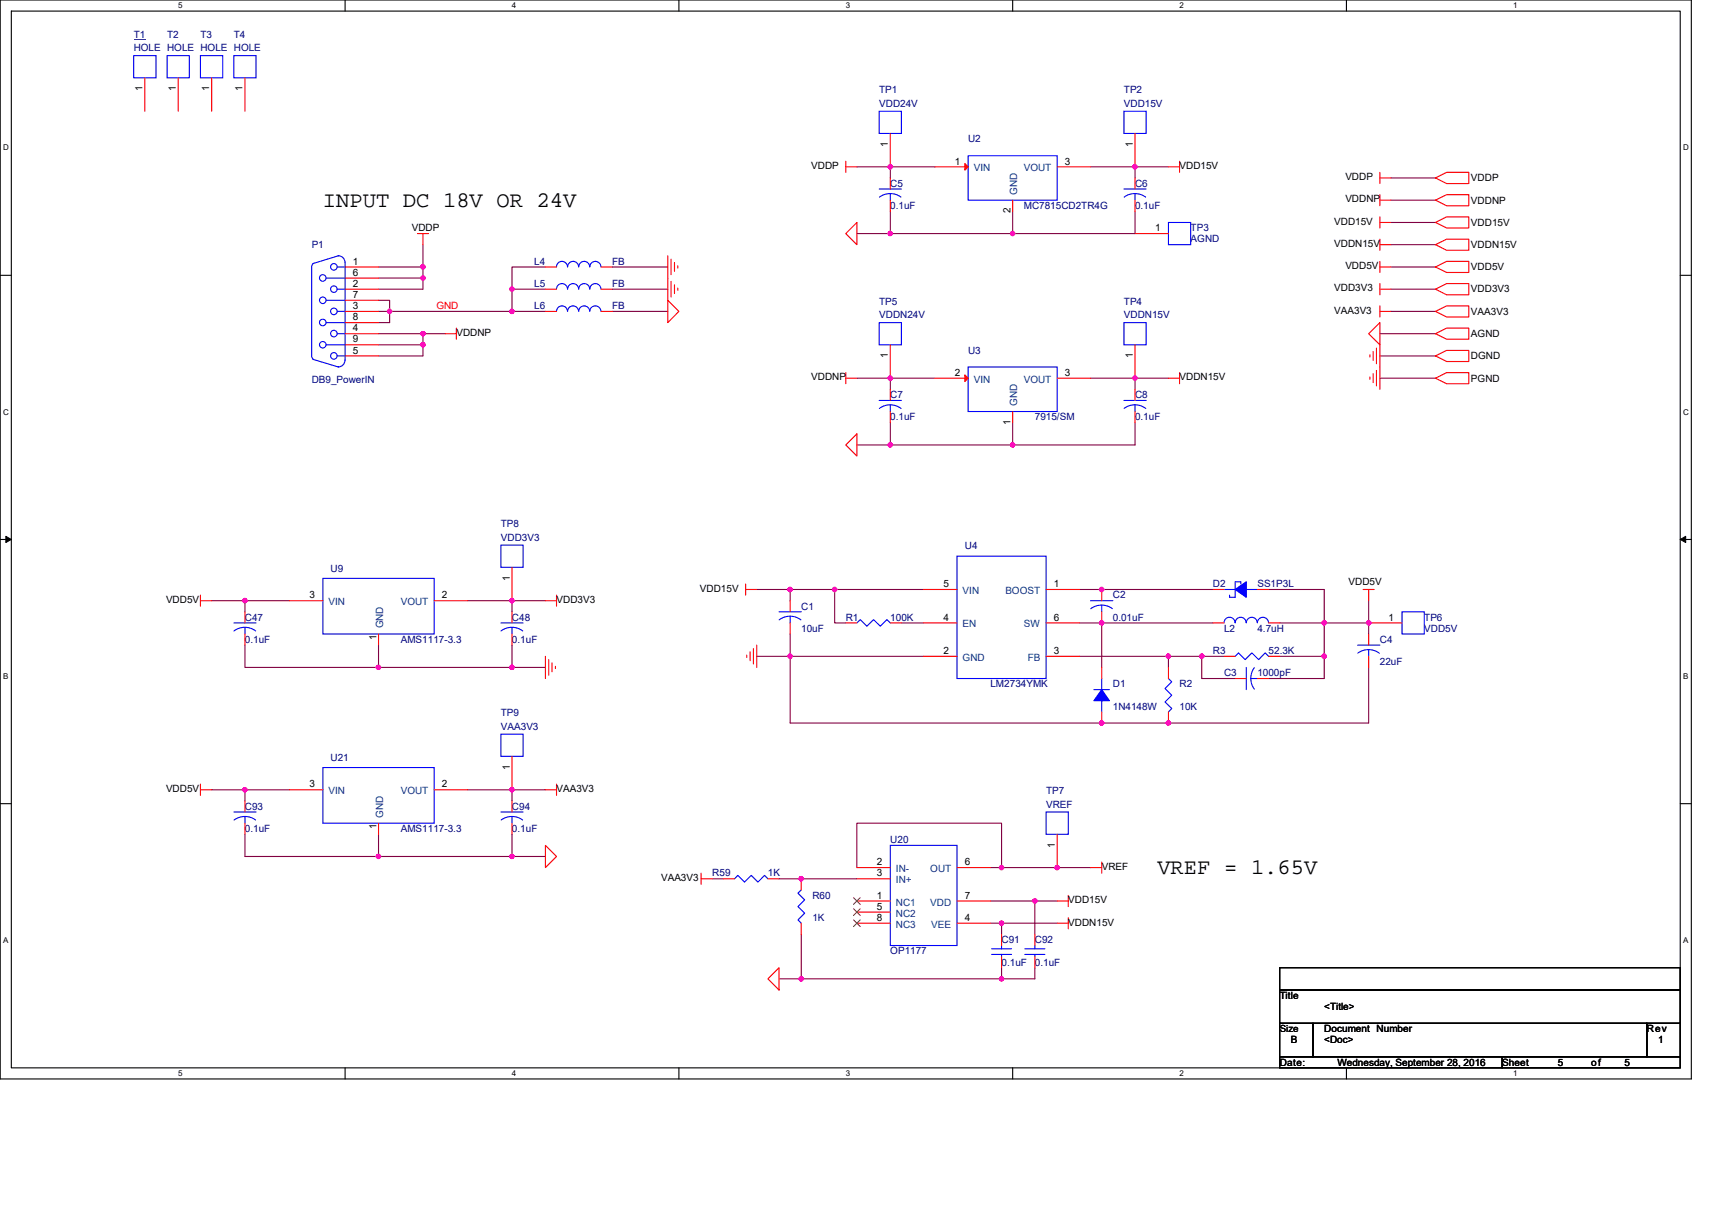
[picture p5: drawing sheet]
<svg xmlns="http://www.w3.org/2000/svg" width="297mm" height="210mm" viewBox="0 0 297 210" stroke-linecap="round" stroke-linejoin="round" font-family="sans-serif">
<path d="M0 0h293.5v187.2h-293.5zM2 1.9h289.5v183.4h-289.5z" fill="none" stroke="#000" stroke-width=".19"/>
<g fill="#fff">
<path d="M30.9 .2h.8v1.6h-.8z"/>
<path d="M30.9 185.5h.8v1.6h-.8z"/>
</g>
<path d="M59.9 0v1.9M59.9 185.3v1.9" fill="none" stroke="#000" stroke-width=".19"/>
<g fill="#fff">
<path d="M88.8 .2h.8v1.6h-.8z"/>
<path d="M88.8 185.5h.8v1.6h-.8z"/>
</g>
<path d="M117.8 0v1.9M117.8 185.3v1.9" fill="none" stroke="#000" stroke-width=".19"/>
<g fill="#fff">
<path d="M146.7 .2h.8v1.6h-.8z"/>
<path d="M146.7 185.5h.8v1.6h-.8z"/>
</g>
<path d="M175.7 0v1.9M175.7 185.3v1.9" fill="none" stroke="#000" stroke-width=".19"/>
<g fill="#fff">
<path d="M204.7 .2h.7v1.6h-.7z"/>
<path d="M204.7 185.5h.7v1.6h-.7z"/>
</g>
<path d="M233.6 0v1.9M233.6 185.3v1.9" fill="none" stroke="#000" stroke-width=".19"/>
<g fill="#fff">
<path d="M262.6 .2h.7v1.6h-.7z"/>
<path d="M262.6 185.5h.7v1.6h-.7z"/>
<path d="M.5 24.8h1v1.6h-1z"/>
<path d="M292 24.8h1v1.6h-1z"/>
<path d="M.5 70.7h1v1.5h-1z"/>
<path d="M292 70.7h1v1.5h-1z"/>
</g>
<path d="M0 47.8h2M291.5 47.8h2" fill="none" stroke="#000" stroke-width=".19"/>
<g fill="#fff">
<path d="M.5 116.5h.9v1.6h-.9z"/>
<path d="M292 116.5h.9v1.6h-.9z"/>
</g>
<path d="M0 93.6h2M291.5 93.6h2" fill="none" stroke="#000" stroke-width=".19"/>
<path d="M1 93.1l1 .5-1 .5zM291.5 93.6l1-.5v1z" fill="#000" stroke="#000" stroke-width=".17"/>
<g fill="#fff">
<path d="M.5 162.4h.9v1.5h-.9z"/>
<path d="M292 162.4h.9v1.5h-.9z"/>
</g>
<path d="M0 139.5h2M291.5 139.5h2M222 167.9h69.5v3.9h-69.5zM222 171.8h69.5v5.8h-69.5zM222 177.6h5.8v5.8h-5.8zM227.8 177.6h57.9v5.8h-57.9zM285.7 177.6h5.8v5.8h-5.8zM222 183.4h38.6v1.9h-38.6zM260.6 183.4h30.9v1.9h-30.9z" fill="none" stroke="#000" stroke-width=".19"/>
<g fill="none" stroke="#800040" stroke-width=".19">
<path d="M148.7 29h5.8M154.5 29h7.7M154.5 36.7v3.8M154.5 29v1.9M175.7 36.7v3.8M189.2 29h7.7M196.9 36.7v3.8h-21.2M196.9 29v1.9M196.9 29h5.8M241.3 30.9h7.8M241.3 34.7h7.8M241.3 38.6h7.8"/>
<path d="M65.7 54h1.9M65.7 52.1h1.9v1.9M65.7 46.3h7.7M65.7 57.9h7.7v1.9M65.7 48.3h7.7M65.7 59.8h7.7M67.6 54v2h-1.9M67.6 54h21.2M73.4 57.9h3.9M73.4 48.3v1.9h-7.7M73.4 42.5v3.8M73.4 46.3v2"/>
<path d="M73.4 59.8v2h-7.7M88.8 54h5.8M94.6 46.3h-5.8v3.9M94.6 50.2h-5.8v3.8M106.2 54h9.7M106.2 46.3h9.7M106.2 50.2h9.7M148.7 40.5h5.8M154.5 40.5h21.2M239.4 57.9h9.7M241.3 42.5h7.8M241.3 46.3h7.8"/>
<path d="M241.3 50.2h7.8M241.3 54h7.8M148.7 65.6h5.8M148.7 77.2h5.8M154.5 77.2h21.2M154.5 65.6h7.7M154.5 73.3v3.9M154.5 65.6v2M175.7 73.3v3.9M189.2 65.6h7.7M196.9 73.3v3.9h-21.2M196.9 65.6v2"/>
<path d="M196.9 65.6h5.8M239.4 65.6h9.7M239.4 61.8h9.7M36.7 104.2h5.8M42.5 104.2v2M42.5 104.2h7.7M42.5 112v3.8h23.2M65.7 115.8h23.1M65.7 112v3.8M81.1 104.2h7.7M88.8 104.2v2M88.8 112v3.8"/>
<path d="M88.8 104.2h5.8M88.8 115.8h5.8M131.3 102.3h5.8M131.3 113.9h5.8M137.1 113.9h23.1M137.1 102.3h7.7M137.1 110v3.9M137.1 102.3v1.9M137.1 113.9v11.6h100.4v-9.7M144.8 102.3h15.4M144.8 102.3v5.8h1.9M156.4 108.1h3.8"/>
<path d="M187.3 113.9h15.4M187.3 108.1h3.9M187.3 102.3h23.2M191.2 108.1v7.7M191.2 108.1h19.3M202.7 113.9v1.9M202.7 113.9h5.8M208.5 113.9h3.9M208.5 113.9v3.9h5.8M220.1 102.3h9.7v5.8M222 108.1h7.8M222 113.9h7.8"/>
<path d="M229.8 108.1h7.7M229.8 113.9v3.9h-9.7M229.8 108.1v5.8M237.5 108.1v1.9M237.5 104.2v3.9M36.7 137.1h5.8M42.5 137.1v1.9M42.5 137.1h7.7M81.1 137.1h13.5M88.8 137.1v1.9M42.5 144.8v3.8h23.2M65.7 144.8v3.8"/>
<path d="M65.7 148.6h23.1M88.8 144.8v3.8M88.8 148.6h5.8M123.6 152.5h1.9M135.2 152.5h13.5M148.7 150.6v-7.7h25.1v7.7h15.4M171.8 156.4h7.8M171.8 150.6h2M179.6 156.4h3.8M179.6 156.4v5.8M135.2 169.9h3.8M139 169.9h34.8"/>
<path d="M139 162.2v7.7M171.8 160.2h2M173.8 160.2h9.6M173.8 167.9v2M173.8 160.2v2M179.6 167.9v2h-5.8"/>
</g>
<g fill="#f0f" stroke="#f0f" stroke-width=".19">
<circle cx="73.4" cy="46.3" r=".38"/>
<circle cx="73.4" cy="57.9" r=".38"/>
<circle cx="137.1" cy="102.3" r=".38"/>
<circle cx="137.1" cy="113.9" r=".38"/>
<circle cx="191.1" cy="108.1" r=".38"/>
<circle cx="229.7" cy="108.1" r=".38"/>
<circle cx="191.1" cy="102.3" r=".38"/>
<circle cx="229.7" cy="113.9" r=".38"/>
<circle cx="202.7" cy="113.9" r=".38"/>
<circle cx="208.5" cy="113.9" r=".38"/>
<circle cx="202.7" cy="125.5" r=".38"/>
<circle cx="237.5" cy="108.1" r=".38"/>
<circle cx="144.8" cy="102.3" r=".38"/>
<circle cx="154.5" cy="28.9" r=".38"/>
<circle cx="154.5" cy="40.5" r=".38"/>
<circle cx="196.9" cy="28.9" r=".38"/>
<circle cx="175.7" cy="40.5" r=".38"/>
<circle cx="154.5" cy="65.6" r=".38"/>
<circle cx="154.5" cy="77.2" r=".38"/>
<circle cx="175.7" cy="77.2" r=".38"/>
<circle cx="183.4" cy="150.6" r=".38"/>
<circle cx="73.4" cy="48.2" r=".38"/>
<circle cx="73.4" cy="59.8" r=".38"/>
<circle cx="67.6" cy="54" r=".38"/>
<circle cx="88.8" cy="54" r=".38"/>
<circle cx="196.9" cy="65.6" r=".38"/>
<circle cx="42.5" cy="104.2" r=".38"/>
<circle cx="88.8" cy="104.2" r=".38"/>
<circle cx="88.8" cy="115.8" r=".38"/>
<circle cx="65.7" cy="115.8" r=".38"/>
<circle cx="173.8" cy="160.2" r=".38"/>
<circle cx="179.6" cy="156.3" r=".38"/>
<circle cx="139" cy="152.5" r=".38"/>
<circle cx="173.8" cy="169.9" r=".38"/>
<circle cx="139" cy="169.9" r=".38"/>
<circle cx="173.8" cy="150.6" r=".38"/>
<circle cx="88.8" cy="50.2" r=".38"/>
<circle cx="42.5" cy="137" r=".38"/>
<circle cx="88.8" cy="137" r=".38"/>
<circle cx="88.8" cy="148.6" r=".38"/>
<circle cx="65.7" cy="148.6" r=".38"/>
<circle cx="191.1" cy="125.5" r=".38"/>
</g>
<g fill="none" stroke="#f00" stroke-width=".19">
<path d="M25.1 13.5v5.8M30.9 13.5v5.8M36.7 13.5v5.8M42.5 13.5v5.8M146.7 29h2M146.7 28v1.9M148.7 38.6v3.9l-2-2zM154.5 23.2v5.8M154.5 30.9v1.9M154.5 34.7v2M162.2 29h5.8M175.7 34.7v2"/>
<path d="M183.4 29h5.8M196.9 30.9v1.9M196.9 34.7v2M196.9 23.2v5.8M202.7 29h2M204.7 28v1.9M239.4 30.9h1.9M239.4 29.9v2M239.4 34.7h1.9M239.4 33.8v1.9M239.4 38.6h1.9M239.4 37.6v2"/>
<path d="M249.1 30.9l1.9-1h3.8v2h-3.8zM249.1 34.7l1.9-.9h3.8v1.9h-3.8zM249.1 38.6l1.9-1h3.8v2h-3.8zM59.9 59.8h5.8M59.9 57.9h5.8M59.9 56h5.8M59.9 54h5.8M59.9 52.1h5.8M59.9 50.2h5.8M59.9 48.3h5.8M59.9 46.3h5.8M72.4 40.5h2"/>
<path d="M73.4 40.5v2M77.3 57.9h1.9M79.2 56.9v2M94.6 54h2M94.6 50.2h2M94.6 46.3h2M104.3 54h1.9M104.3 50.2h1.9M104.3 46.3h1.9M115.9 52.1l1.9 1.9-1.9 2zM115.9 44.4v7.7M116.4 48.8v2.7"/>
<path d="M116.4 45v2.7M117 49.4v1.5M117 45.6v1.5M117.6 50v.4M117.6 46.1v.4M154.5 59.8v5.8M196.9 59.8v5.8M196.9 40.5h5.8M237.5 57.9l1.9-1.9v3.8zM239.4 42.5h1.9M239.4 41.5v1.9M239.4 46.3h1.9"/>
<path d="M239.4 45.4v1.9M239.4 50.2h1.9M239.4 49.2v2M239.4 54h1.9M239.4 53.1v1.9M239.4 59.8v7.8M249.1 42.5l1.9-1h3.8v1.9h-3.8zM249.1 46.3l1.9-.9h3.8v1.9h-3.8zM249.1 50.2l1.9-1h3.8v2h-3.8zM249.1 54l1.9-.9h3.8v1.9h-3.8zM249.1 57.9l1.9-1h3.8v2h-3.8zM59.9 61.8h5.8"/>
<path d="M146.7 65.6h2M146.7 64.7v1.9M148.7 75.3v3.8l-2-1.9zM154.5 67.6v1.9M154.5 71.4v1.9M162.2 65.6h5.8M175.7 71.4v1.9M183.4 65.6h5.8M196.9 67.6v1.9M196.9 71.4v1.9M202.7 65.6h2M204.7 64.7v1.9"/>
<path d="M237.7 61.6v.4M237.7 65.4v.4M238.2 61v1.5M238.2 64.9v1.5M238.8 60.4v2.7M238.8 64.3v2.7M249.1 61.8l1.9-1h3.8v1.9h-3.8zM249.1 65.6l1.9-.9h3.8v1.9h-3.8zM88.8 98.4v5.8M34.8 104.2h1.9M34.8 103.3v1.9M42.5 106.2v1.9"/>
<path d="M42.5 110v2M50.2 104.2h5.8M65.7 110v2M75.3 104.2h5.8M88.8 106.2v1.9M88.8 110v2M94.6 104.2h2M94.6 113.9v3.9M95.2 114.5v2.7M95.8 115v1.6M96.4 115.6v.4M96.6 103.3v1.9"/>
<path d="M129.4 102.3h1.9M129.4 101.3v2M129.6 113.7v.4M130.2 113.1v1.6M130.7 112.5v2.7M131.3 112v3.8M137.1 104.2v2M137.1 108.1v1.9M146.7 108.1h2M154.5 108.1h1.9M160.2 113.9h5.8M160.2 108.1h5.8"/>
<path d="M160.2 102.3h5.8M181.5 102.3h5.8M181.5 113.9h5.8M181.5 108.1h5.8M191.2 102.3v1.9M191.2 106.2v1.9M191.2 115.8v2M202.7 115.8v2M210.5 102.3h1.9M210.5 108.1h1.9M212.4 113.9h1.9M214.3 117.8h1.9"/>
<path d="M218.2 117.8h1.9M218.2 102.3h1.9M220.1 113.9h1.9M220.1 108.1h1.9M236.5 102.3h1.9M237.5 110v2M237.5 113.9v1.9M237.5 108.1h5.8M237.5 102.3v1.9M34.8 137.1h1.9M34.8 136.1v1.9M42.5 139v1.9"/>
<path d="M50.2 137.1h5.8M75.3 137.1h5.8M88.8 139v1.9M88.8 131.3v5.8M94.6 137.1h2M96.6 136.1v1.9M191.2 123.5v2M202.7 123.5v2M42.5 142.9v1.9M65.7 142.9v1.9M88.8 142.9v1.9M94.6 146.7l2 1.9-2 2z"/>
<path d="M121.6 152.5h2M121.6 151.5v2M125.5 152.5h1.9M133.2 152.5h2M139 152.5v1.9M148.7 156.4h5.8M148.7 150.6h5.8M148.7 152.5h5.8M148.7 158.3h5.8M166 150.6h5.8M166 156.4h5.8M183.4 144.8v5.8"/>
<path d="M183.4 156.4h2M185.4 155.4v1.9M185.4 159.3v1.9M189.2 150.6h2M191.2 149.6v1.9M133.2 169.9l2-2v3.9zM139 160.2v2M148.7 160.2h5.8M166 160.2h5.8M173.8 166v1.9M173.8 162.2v1.9M179.6 166v1.9"/>
<path d="M179.6 162.2v1.9M183.4 160.2h2"/>
</g>
<g fill="none" stroke="#00f" stroke-width=".19">
<path d="M23.2 9.7h3.9v3.8h-3.9zM29 9.7h3.8v3.8h-3.8zM34.8 9.7h3.8v3.8h-3.8zM40.6 9.7h3.8v3.8h-3.8zM152.5 19.3h3.9v3.9h-3.9zM195 19.3h3.9v3.9h-3.9zM152.5 32.8h3.9M152.6 34.2a3.1 3.1 0 0 1 3.7 0M154.5 33.6v1.1M168 27h15.4v7.7h-15.4zM195 32.8h3.9M196.9 33.6l-1.2 .2-.7 .4"/>
<path d="M196.9 33.6l1.2 .2 .7 .4M196.9 33.6v1.1M202.7 38.6h3.9v3.9h-3.9zM56.6 59.8h3.3M56.6 56h3.3M56.6 52.1h3.3M56.6 48.3h3.3M58.5 57.9h1.4M58.5 54h1.4M58.5 50.2h1.4M58.5 46.3h1.4M58.7 44.4a1.18 1.18 0 0 1 1.2 1.2v16.9"/>
<path d="M58.7 44.4l-4.4 1.3-.2 .4v15.7M98.5 54a.95 .95 0 0 0-1-.9 .95 .95 0 0 0-.9 .9M98.5 50.2a.95 .95 0 0 0-1-1 .95 .95 0 0 0-.9 1M98.5 46.3a.95 .95 0 0 0-1-.9 .95 .95 0 0 0-.9 .9M100.4 54a.95 .95 0 0 0-1-.9 .95 .95 0 0 0-.9 .9M100.4 50.2a.95 .95 0 0 0-1-1 .95 .95 0 0 0-.9 1M100.4 46.3a.95 .95 0 0 0-1-.9 .95 .95 0 0 0-.9 .9M104.3 54a.97 .97 0 0 0-1-.9 .97 .97 0 0 0-1 .9 .95 .95 0 0 0-.9-.9 .95 .95 0 0 0-1 .9M104.3 50.2a.97 .97 0 0 0-1-1 .97 .97 0 0 0-1 1 .95 .95 0 0 0-.9-1 .95 .95 0 0 0-1 1M104.3 46.3a.97 .97 0 0 0-1-.9 .97 .97 0 0 0-1 .9 .95 .95 0 0 0-.9-.9 .95 .95 0 0 0-1 .9M152.5 56h3.9v3.8h-3.9zM195 56h3.9v3.8h-3.9z"/>
<path d="M54.1 61.7l.2 .6M54.3 62.4l4.4 1.3M58.5 61.8h1.4M59.9 62.5a1.16 1.16 0 0 1-1.2 1.2M152.5 69.5h3.9M152.6 70.9a3.1 3.1 0 0 1 3.7 0M154.5 70.3v1.1M168 63.7h15.4v7.7h-15.4zM195 69.5h3.9M196.9 70.3l-1.2 .2-.7 .4M196.9 70.3l1.2 .2 .7 .4M196.9 70.3v1.1"/>
<path d="M86.9 94.6h3.9v3.8h-3.9zM166 96.5h15.5v21.3h-15.5zM40.6 108.1h3.8M40.6 109.5a3.1 3.1 0 0 1 3.8 0M42.5 108.9v1.1M56 100.4h19.3v9.6h-19.3zM86.9 108.1h3.9M88.8 108.9v1.1M90.7 109.5a3.1 3.1 0 0 0-3.8 0M135.2 106.2h3.8M135.2 107.6a3.1 3.1 0 0 1 3.8 0M137.1 106.9v1.2"/>
<path d="M148.7 108.1l.6-.6 1.1 1.2 1.2-1.2 1.1 1.2 1.2-1.2 .6 .6M189.2 104.2h3.9M189.8 119.7h2.7M191.2 117.8v1.9M191.2 105v1.2M193 105.6a3.1 3.1 0 0 0-3.8 0M202.7 117.8l.6 .5-1.2 1.2 1.2 1.1-1.2 1.2 1.2 1.2-.6 .5M212.4 102.3h1.9M212.4 108.1a.95 .95 0 0 1 .9-1 .95 .95 0 0 1 1 1M214.3 113.9l.6-.6 1.1 1.2 1.2-1.2 1.2 1.2 1.1-1.2 .6 .6M214.3 108.1a.95 .95 0 0 1 1-1 .95 .95 0 0 1 .9 1 .96 .96 0 0 1 1-1 .96 .96 0 0 1 .9 1M215.3 101.3v-.3h-1v2.7h-1v-.4"/>
<path d="M216.2 102.3h2M216.2 115.8v3.9M217 117.8h1.2M217.6 115.9a3.1 3.1 0 0 0 0 3.7M218.2 108.1a.96 .96 0 0 1 .9-1 .96 .96 0 0 1 1 1M235.5 112h3.9M235.6 113.3a3.1 3.1 0 0 1 3.7 .1M237.5 112.7v1.2M243.3 106.2h3.8v3.8h-3.8zM56 133.2h19.3v9.7h-19.3zM86.9 127.4h3.9v3.9h-3.9zM191.2 121.6v1.9"/>
<path d="M40.6 140.9h3.8M40.6 142.3a3.1 3.1 0 0 1 3.7 0M42.5 141.7v1.2M86.9 140.9h3.9M88.8 141.7v1.2M90.7 142.3a3.1 3.1 0 0 0-3.8 0M127.4 152.5l.6-.6 1.2 1.2 1.1-1.2 1.2 1.2 1.1-1.2 .6 .6M139 154.4l-.6 .6 1.2 1.2-1.2 1.1 1.2 1.2-1.2 1.1 .6 .6M154.5 146.7h11.5v17.4h-11.5zM181.5 140.9h3.9v3.9h-3.9zM172 164.7h3.5M172 165.6h3.5"/>
<path d="M173.8 165.6v.4M173.8 164.1v.6M177.8 164.7h3.5M177.8 165.6h3.5M179.6 164.1v.6M179.6 165.6v.4"/>
<circle cx="56" cy="48.2" r=".57"/>
<circle cx="56" cy="56" r=".57"/>
<circle cx="56" cy="52.1" r=".57"/>
<circle cx="56" cy="59.8" r=".57"/>
<circle cx="57.9" cy="57.9" r=".57"/>
<circle cx="57.9" cy="54" r=".57"/>
<circle cx="57.9" cy="46.3" r=".57"/>
<circle cx="57.9" cy="50.2" r=".57"/>
<circle cx="57.9" cy="61.8" r=".57"/>
</g>
<g fill="#f00" stroke="#f00" stroke-width=".19">
<path d="M167.4 65.1l.6 .5-.6 .6z"/>
<path d="M167.4 28.4l.6 .6-.6 .5z"/>
</g>
<path d="M148.1 155.8l1.2 1.2M148.1 157.7l1.2 1.2M148.1 159.6l1.2 1.2M149.2 155.8l-1.1 1.2M149.2 157.7l-1.1 1.2M149.2 159.6l-1.1 1.2" fill="none" stroke="#804000" stroke-width=".17"/>
<g fill="#00f" stroke="#00f" stroke-width=".19">
<path d="M214.3 102.3l1.9-1.3v2.7z" fill-rule="evenodd"/>
<path d="M191.2 119.7l1.3 1.9h-2.7z" fill-rule="evenodd"/>
</g>
<path d="M23.2 6.8h2" fill="none" stroke="#000080" stroke-width=".17"/>
<g font-size="3.9">
<text x="56" y="35.9">INPUT DC 18V OR 24V</text>
<text x="200.8" y="151.7">VREF = 1.65V</text>
</g>
<g font-size="1.7" fill="#000080">
<text x="23.2" y="6.6">T1</text>
<text x="23.2" y="8.9">HOLE HOLE HOLE HOLE</text>
<text x="29" y="6.6">T2</text>
<text x="34.8" y="6.6">T3</text>
<text x="40.6" y="6.6">T4</text>
<text x="152.5" y="16.2">TP1</text>
<text x="195" y="16.2">TP2</text>
<text x="152.5" y="18.5">VDD24V</text>
<text x="195" y="18.5">VDD15V</text>
<text x="168" y="24.7">U2</text>
<text x="154.5" y="32.4">C5</text>
<text x="196.9" y="32.4">C6</text>
<text x="154.5" y="36.3">0.1uF</text>
<text x="177.6" y="36.3">MC7815CD2TR4G</text>
<text x="196.9" y="36.3">0.1uF</text>
<text x="206.6" y="40.2">TP3</text>
<text x="54.1" y="43.1">P1</text>
<text x="92.7" y="45.9">L4</text>
<text x="106.2" y="45.9">FB</text>
<text x="206.6" y="42.1">AGND</text>
<text x="92.7" y="53.7">L6</text>
<text x="92.7" y="49.8">L5</text>
<text x="106.2" y="53.7">FB</text>
<text x="106.2" y="49.8">FB</text>
<text x="152.5" y="52.9">TP5</text>
<text x="195" y="52.9">TP4</text>
<text x="152.5" y="55.2">VDDN24V</text>
<text x="195" y="55.2">VDDN15V</text>
<text x="168" y="61.4">U3</text>
<text x="54.1" y="66.4">DB9_PowerIN</text>
<text x="154.5" y="69.1">C7</text>
<text x="196.9" y="69.1">C8</text>
<text x="154.5" y="73">0.1uF</text>
<text x="179.6" y="73">7915/SM</text>
<text x="196.9" y="73">0.1uF</text>
<text x="86.9" y="91.5">TP8</text>
<text x="86.9" y="93.8">VDD3V3</text>
<text x="167.4" y="95.4">U4</text>
<text x="57.4" y="99.2">U9</text>
<text x="210.5" y="101.9">D2</text>
<text x="218.2" y="101.9">SS1P3L</text>
<text x="42.5" y="107.7">C47</text>
<text x="88.8" y="107.7">C48</text>
<text x="139" y="105.8">C1</text>
<text x="146.7" y="107.7">R1</text>
<text x="154.5" y="107.7">100K</text>
<text x="193.1" y="103.8">C2</text>
<text x="193.1" y="107.7">0.01uF</text>
<text x="247.1" y="107.7">TP6</text>
<text x="42.5" y="111.6">0.1uF</text>
<text x="69.5" y="111.6">AMS1117-3.3</text>
<text x="88.8" y="111.6">0.1uF</text>
<text x="139" y="109.6">10uF</text>
<text x="210.5" y="113.5">R3</text>
<text x="212.4" y="109.6">L2</text>
<text x="218.2" y="109.6">4.7uH</text>
<text x="220.1" y="113.5">52.3K</text>
<text x="239.4" y="111.6">C4</text>
<text x="247.1" y="109.6">VDD5V</text>
<text x="171.8" y="119.3">LM2734YMK</text>
<text x="193.1" y="119.3">D1</text>
<text x="204.7" y="119.3">R2</text>
<text x="212.4" y="117.4">C3</text>
<text x="218.2" y="117.4">1000pF</text>
<text x="239.4" y="115.4">22uF</text>
<text x="86.9" y="124.3">TP9</text>
<text x="193.1" y="123.1">1N4148W</text>
<text x="204.7" y="123.1">10K</text>
<text x="86.9" y="126.6">VAA3V3</text>
<text x="57.4" y="132">U21</text>
<text x="181.5" y="137.8">TP7</text>
<text x="42.5" y="140.5">C93</text>
<text x="88.8" y="140.5">C94</text>
<text x="181.5" y="140.1">VREF</text>
<text x="42.5" y="144.4">0.1uF</text>
<text x="69.5" y="144.4">AMS1117-3.3</text>
<text x="88.8" y="144.4">0.1uF</text>
<text x="154.5" y="146.3">U20</text>
<text x="123.6" y="152.1">R59</text>
<text x="133.2" y="152.1">1K</text>
<text x="140.9" y="156">R60</text>
<text x="140.9" y="159.8">1K</text>
<text x="154.5" y="165.6">OP1177</text>
<text x="173.8" y="163.7">C91</text>
<text x="173.8" y="167.6">0.1uF</text>
<text x="179.6" y="163.7">C92</text>
<text x="179.6" y="167.6">0.1uF</text>
</g>
<g font-size="1.7">
<text x="24.7" y="15.8" transform="rotate(-90 24.7 15.8)">1</text>
<text x="30.5" y="15.8" transform="rotate(-90 30.5 15.8)">1</text>
<text x="36.3" y="15.8" transform="rotate(-90 36.3 15.8)">1</text>
<text x="42.1" y="15.8" transform="rotate(-90 42.1 15.8)">1</text>
<text x="140.8" y="29.3">VDDP</text>
<text x="154.1" y="25.5" transform="rotate(-90 154.1 25.5)">1</text>
<text x="165.6" y="28.6">1</text>
<text x="184.8" y="28.6">3</text>
<text x="196.5" y="25.5" transform="rotate(-90 196.5 25.5)">1</text>
<text x="204.7" y="29.3">VDD15V</text>
<text x="233.4" y="31.3">VDDP</text>
<text x="233.4" y="35.1">VDDNP</text>
<text x="255.2" y="31.5">VDDP</text>
<text x="255.2" y="35.3">VDDNP</text>
<text x="71.5" y="40.2">VDDP</text>
<text x="175.3" y="37" transform="rotate(-90 175.3 37)">2</text>
<text x="200.4" y="40.1">1</text>
<text x="231.5" y="39">VDD15V</text>
<text x="255.2" y="39.2">VDD15V</text>
<text x="61.2" y="47.9">6</text>
<text x="61.2" y="45.9">1</text>
<text x="231.5" y="42.8">VDDN15V</text>
<text x="233.4" y="46.7">VDD5V</text>
<text x="255.2" y="43.1">VDDN15V</text>
<text x="255.2" y="46.9">VDD5V</text>
<text x="61.2" y="53.6">3</text>
<text x="61.2" y="51.7">7</text>
<text x="61.2" y="49.8">2</text>
<text x="231.5" y="50.6">VDD3V3</text>
<text x="255.2" y="50.8">VDD3V3</text>
<text x="61.2" y="59.4">9</text>
<text x="61.2" y="57.5">4</text>
<text x="61.2" y="55.6">8</text>
<text x="79.2" y="58.3">VDDNP</text>
<text x="231.5" y="54.4">VAA3V3</text>
<text x="255.2" y="54.6">VAA3V3</text>
<text x="255.2" y="58.5">AGND</text>
<text x="61.2" y="61.4">5</text>
<text x="154.1" y="62.1" transform="rotate(-90 154.1 62.1)">1</text>
<text x="165.6" y="65.2">2</text>
<text x="184.8" y="65.2">3</text>
<text x="196.5" y="62.1" transform="rotate(-90 196.5 62.1)">1</text>
<text x="255.2" y="62.4">DGND</text>
<text x="140.8" y="66">VDDNP</text>
<text x="204.7" y="66">VDDN15V</text>
<text x="255.2" y="66.2">PGND</text>
<text x="175.3" y="73.7" transform="rotate(-90 175.3 73.7)">1</text>
<text x="88.4" y="100.8" transform="rotate(-90 88.4 100.8)">1</text>
<text x="163.7" y="101.9">5</text>
<text x="182.9" y="101.9">1</text>
<text x="234" y="101.5">VDD5V</text>
<text x="28.8" y="104.6">VDD5V</text>
<text x="53.7" y="103.8">3</text>
<text x="76.7" y="103.8">2</text>
<text x="96.6" y="104.6">VDD3V3</text>
<text x="121.5" y="102.7">VDD15V</text>
<text x="163.7" y="107.7">4</text>
<text x="182.9" y="107.7">6</text>
<text x="240.9" y="107.7">1</text>
<text x="65.3" y="111" transform="rotate(-90 65.3 111)">1</text>
<text x="163.7" y="113.5">2</text>
<text x="182.9" y="113.5">3</text>
<text x="28.8" y="137.4">VDD5V</text>
<text x="53.7" y="136.7">3</text>
<text x="76.7" y="136.7">2</text>
<text x="88.4" y="133.6" transform="rotate(-90 88.4 133.6)">1</text>
<text x="96.6" y="137.4">VAA3V3</text>
<text x="65.3" y="143.8" transform="rotate(-90 65.3 143.8)">1</text>
<text x="183" y="147.1" transform="rotate(-90 183 147.1)">1</text>
<text x="114.7" y="152.9">VAA3V3</text>
<text x="152.1" y="156">1</text>
<text x="152.1" y="150.2">2</text>
<text x="152.1" y="152.1">3</text>
<text x="167.4" y="150.2">6</text>
<text x="167.4" y="156">7</text>
<text x="191.2" y="151">VREF</text>
<text x="152.1" y="157.9">5</text>
<text x="152.1" y="159.8">8</text>
<text x="167.4" y="159.8">4</text>
<text x="185.4" y="156.7">VDD15V</text>
<text x="185.4" y="160.6">VDDN15V</text>
<text x="222" y="173.4">Title</text>
<text x="222" y="179.1">Size</text>
<text x="229.8" y="179.1">Document Number</text>
<text x="229.8" y="175.3">&lt;Title&gt;</text>
<text x="285.7" y="179.1">Rev</text>
<text x="222" y="184.9">Date:</text>
<text x="224" y="181.1">B</text>
<text x="229.8" y="181.1">&lt;Doc&gt;</text>
<text x="232.1" y="184.9">Wednesday, September 28, 2016</text>
<text x="260.6" y="184.9">Sheet</text>
<text x="270.3" y="184.9">5</text>
<text x="276.1" y="184.9">of</text>
<text x="281.9" y="184.9">5</text>
<text x="287.7" y="181.1">1</text>
</g>
<g font-size="1.7" fill="#004080">
<text x="168.9" y="29.7">VIN</text>
<text x="177.6" y="29.7">VOUT</text>
<text x="176.5" y="33.8" transform="rotate(-90 176.5 33.8)">GND</text>
<text x="168.9" y="66.4">VIN</text>
<text x="176.5" y="70.4" transform="rotate(-90 176.5 70.4)">GND</text>
<text x="177.6" y="66.4">VOUT</text>
<text x="57" y="105">VIN</text>
<text x="69.5" y="105">VOUT</text>
<text x="167" y="103.1">VIN</text>
<text x="174.4" y="103.1">BOOST</text>
<text x="66.5" y="109.1" transform="rotate(-90 66.5 109.1)">GND</text>
<text x="167" y="108.9">EN</text>
<text x="177.6" y="108.9">SW</text>
<text x="167" y="114.7">GND</text>
<text x="178.3" y="114.7">FB</text>
<text x="57" y="137.8">VIN</text>
<text x="69.5" y="137.8">VOUT</text>
<text x="66.5" y="141.9" transform="rotate(-90 66.5 141.9)">GND</text>
<text x="155.4" y="151.3">IN-</text>
<text x="155.4" y="153.3">IN+</text>
<text x="161.4" y="151.3">OUT</text>
<text x="155.4" y="157.1">NC1</text>
<text x="155.4" y="159.1">NC2</text>
<text x="155.4" y="161">NC3</text>
<text x="161.4" y="157.1">VDD</text>
<text x="161.6" y="161">VEE</text>
</g>
<text font-size="1.7" fill="#f00" x="75.7" y="53.7">GND</text>
<g font-size="1.4">
<text x="30.9" y="1.5">5</text>
<text x="88.8" y="1.5">4</text>
<text x="146.7" y="1.5">3</text>
<text x="204.7" y="1.5">2</text>
<text x="262.6" y="1.5">1</text>
<text x=".5" y="26.1">D</text>
<text x="292" y="26.1">D</text>
<text x=".5" y="71.9">C</text>
<text x="292" y="71.9">C</text>
<text x=".5" y="117.8">B</text>
<text x="292" y="117.8">B</text>
<text x=".5" y="163.6">A</text>
<text x="292" y="163.6">A</text>
<text x="30.9" y="186.8">5</text>
<text x="88.8" y="186.8">4</text>
<text x="146.7" y="186.8">3</text>
<text x="204.7" y="186.8">2</text>
<text x="262.6" y="186.8">1</text>
</g>
</svg>
